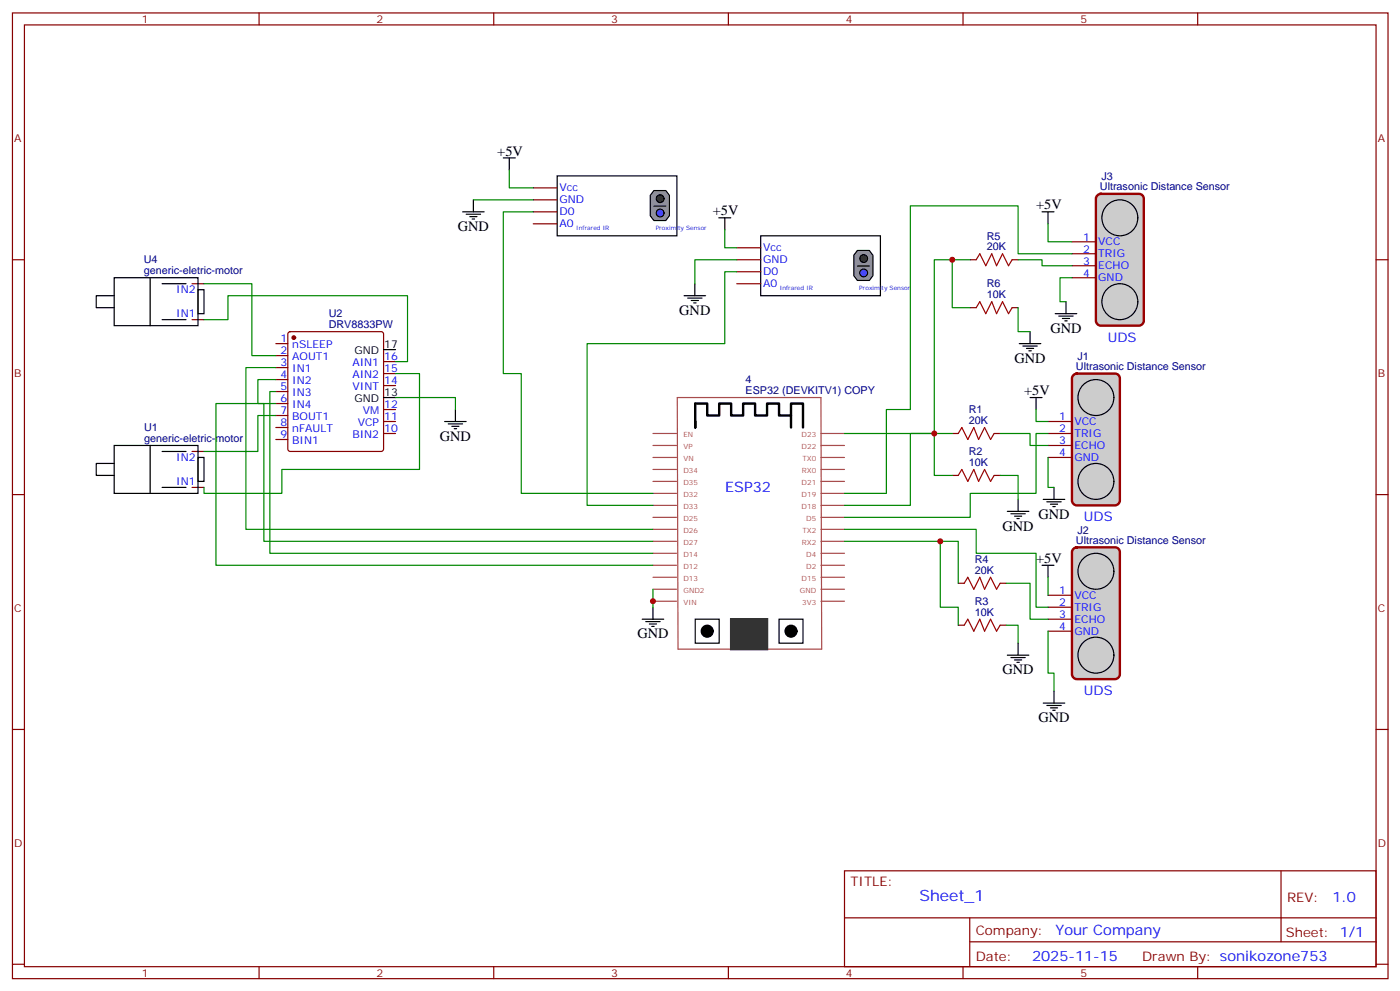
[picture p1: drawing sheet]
<svg xmlns="http://www.w3.org/2000/svg" width="413mm" height="292mm" viewBox="0 0 413 292" stroke-linecap="round" stroke-linejoin="round" font-family="sans-serif">
<g fill="none" stroke="#870000" stroke-width=".35">
<path d="M3.7 3.8h405.3v284.3h-405.3zM7.2 7.3h398.3v277.3h-398.3zM76.3 3.8v3.5M145.5 3.8v3.5M214.6 3.8v3.5M283.8 3.8v3.5M352.9 3.8v3.5M3.7 76.5h3.5M405.5 76.5h3.5M56.6 94.1h3.5M56.6 83.5h3.5M85 97.9l.5-.3h26.8l.5 .3 .2 .5v33.8l-.2 .5-.5 .2h-26.8l-.5-.2-.2-.5v-33.8z"/>
<path d="M81.3 101.2h3.5M81.3 104.7h3.5M81.3 108.2h3.5M81.3 111.8h3.5M81.3 115.3h3.5M81.3 118.8h3.5M113 113.5h3.6M113 110h3.6M113 106.5h3.6M56.6 132.9h3.5M81.3 122.3h3.5M81.3 125.9h3.5"/>
<path d="M81.3 129.4h3.5M113 127.6h3.6M113 124.1h3.6M113 120.6h3.6M280.6 127.6h1.8M280.6 140h1.8M292.9 127.6h1.8M292.9 140h1.8M3.7 145.6h3.5M56.6 143.5h3.5M405.5 145.6h3.5M3.7 214.8h3.5"/>
<path d="M405.5 214.8h3.5M248.8 256.4h156.7v28.2h-156.7zM377.5 256.4v20.9M248.9 270.2h156.5M285.8 277.3h119.6M285.8 270.2v14.2M3.7 283.9h3.5M76.3 284.6v3.5M145.5 284.6v3.5M214.6 284.6v3.5M283.8 284.6v3.5M352.9 284.6v3.5"/>
<path d="M405.5 283.9h3.5"/>
</g>
<g fill="none" stroke="#a64a4a" stroke-width=".35">
<path d="M199.6 117.1h42.3l.2 74h-42.3zM192.4 138.2h6.9M192.4 134.7h6.9M192.4 131.2h6.9M192.4 127.6h6.9M241.9 138.2h6.9M241.9 134.7h6.9M241.9 131.2h6.9M241.9 127.6h6.9M192.4 159.4h6.9M192.4 155.9h6.9M192.4 152.3h6.9"/>
<path d="M192.4 148.8h6.9M192.4 145.3h6.9M192.4 141.7h6.9M241.9 159.4h6.9M241.9 155.9h6.9M241.9 152.3h6.9M241.9 148.8h6.9M241.9 145.3h6.9M241.9 141.7h6.9M192.4 177h6.9M192.4 173.5h6.9M192.4 170h6.9"/>
<path d="M192.4 166.4h6.9M192.4 162.9h6.9M241.9 177h6.9M241.9 173.5h6.9M241.9 170h6.9M241.9 166.4h6.9M241.9 162.9h6.9"/>
</g>
<path d="M215.4 182.3h10.6v8.8h-10.6z" fill="#333" stroke="#333" stroke-width=".71"/>
<g fill="none" stroke="#000" stroke-width=".35">
<path d="M33.7 81.8h24.6v14.1h-24.6zM33.7 87.1h-5.3v3.5h5.3M44.2 81.8v14.1M47.8 83.5h7M47.8 94.1h7M58.3 85.3h1.8v7.1h-1.8zM113 117.1h3.6M113 102.9h3.6M33.7 131.2h24.6v14.1h-24.6zM33.7 136.5h-5.3v3.5h5.3M44.2 131.2v14.1M47.8 132.9h7"/>
<path d="M58.3 134.7h1.8v7h-1.8zM47.8 143.5h7M204.9 182.3h7v7.1h-7zM229.6 182.3h7v7.1h-7z"/>
</g>
<g fill="#000" stroke="#000" stroke-width=".35">
<circle cx="208.4" cy="185.8" r="1.76"/>
<circle cx="233.1" cy="185.8" r="1.76"/>
</g>
<path d="M204.9 124.1v1.8v-7.1h3.5v3.5h3.5v-3.5h3.5v3.5h3.6v-3.5h3.5v3.5h3.5v-3.5h3.6v3.5h3.5v-3.5h3.5v7.1M233.1 122.3v3.6" fill="none" stroke="#000" stroke-width=".71"/>
<path d="M282.4 127.6l1-1.7 1.8 3.5 1.7-3.5 1.5 3.5 1.7-3.5 1.8 3.5 1-1.8M282.4 140l1-1.8 1.8 3.5 1.7-3.5 1.5 3.5 1.7-3.5 1.8 3.5 1-1.7" fill="none" stroke="#a10000" stroke-width=".35"/>
<circle cx="86.6" cy="99.4" r=".53" fill="#870000" stroke="#870000" stroke-width=".35"/>
<path d="M316.2 110.6l1.1-.6h11.3a1.41 1.41 0 0 1 1.4 1.4v36a1.51 1.51 0 0 1-1.4 1.4h-11.3a1.51 1.51 0 0 1-1.4-1.4v-36z" fill="#ccc" stroke="#900" stroke-width=".71"/>
<path d="M308.8 134.7h7.1M308.8 131.2h7.1M308.8 127.6h7.1M308.8 124.1h7.1" fill="none" stroke="#870000" stroke-width=".35"/>
<g fill="none" stroke="#000" stroke-width=".35">
<circle cx="322.9" cy="117.1" r="5.3"/>
<circle cx="322.9" cy="141.7" r="5.3"/>
</g>
<path d="M316.2 161.7l1.1-.6h11.3a1.41 1.41 0 0 1 1.4 1.5v35.9a1.51 1.51 0 0 1-1.4 1.5h-11.3a1.51 1.51 0 0 1-1.4-1.5v-35.9z" fill="#ccc" stroke="#900" stroke-width=".71"/>
<path d="M308.8 178.8h7.1M308.8 175.3h7.1M308.8 185.8h7.1M308.8 182.3h7.1" fill="none" stroke="#870000" stroke-width=".35"/>
<g fill="none" stroke="#000" stroke-width=".35">
<circle cx="322.9" cy="168.2" r="5.3"/>
<circle cx="322.9" cy="192.9" r="5.3"/>
</g>
<path d="M323.2 57.7l1.1-.6h11.3a1.41 1.41 0 0 1 1.4 1.4v36a1.51 1.51 0 0 1-1.4 1.4h-11.3a1.51 1.51 0 0 1-1.4-1.4v-36z" fill="#ccc" stroke="#900" stroke-width=".71"/>
<path d="M315.9 78.2h7M315.9 74.7h7M315.9 71.2h7M315.9 81.8h7" fill="none" stroke="#870000" stroke-width=".35"/>
<g fill="none" stroke="#000" stroke-width=".35">
<circle cx="330" cy="64.1" r="5.3"/>
<circle cx="330" cy="88.8" r="5.3"/>
</g>
<path d="M164.2 51.8h35.3v17.6h-35.3z" fill="#fff" stroke="#000" stroke-width=".35"/>
<path d="M157.1 65.9h7.1" fill="none" stroke="#870000" stroke-width=".35"/>
<path d="M192.7 56.1h3.5l1.1 1.4v6l-1.1 1.4h-3.5l-1.1-1.4v-6z" fill="#999" stroke="#000" stroke-width=".35"/>
<circle cx="194.5" cy="58.5" r="1.15" fill="#333" stroke="#000" stroke-width=".35"/>
<path d="M192.7 60.7h3.5" fill="none" stroke="#000" stroke-width=".35"/>
<circle cx="194.5" cy="62.7" r="1.15" fill="#33f" stroke="#000" stroke-width=".35"/>
<path d="M157.1 58.8h7.1M157.1 55.3h7.1M157.1 62.4h7.1" fill="none" stroke="#870000" stroke-width=".35"/>
<path d="M224.2 69.4h35.2v17.7h-35.2z" fill="#fff" stroke="#000" stroke-width=".35"/>
<path d="M217.1 83.5h7.1" fill="none" stroke="#870000" stroke-width=".35"/>
<path d="M252.6 73.7h3.6l1 1.5v6l-1 1.4h-3.6l-1-1.4v-6z" fill="#999" stroke="#000" stroke-width=".35"/>
<circle cx="254.5" cy="76.1" r="1.15" fill="#333" stroke="#000" stroke-width=".35"/>
<path d="M252.6 78.3h3.6" fill="none" stroke="#000" stroke-width=".35"/>
<circle cx="254.5" cy="80.4" r="1.15" fill="#33f" stroke="#000" stroke-width=".35"/>
<path d="M217.1 76.5h7.1M217.1 73h7.1M285.9 76.5h1.8M298.2 76.5h1.8M217.1 80h7.1M285.9 90.6h1.8M298.2 90.6h1.8M282.4 171.7h1.7M294.7 171.7h1.8M282.4 184.1h1.7M294.7 184.1h1.8" fill="none" stroke="#870000" stroke-width=".35"/>
<path d="M287.7 76.5l1-1.8 1.8 3.5 1.7-3.5 1.5 3.5 1.7-3.5 1.8 3.5 1-1.7M287.7 90.6l1-1.8 1.8 3.6 1.7-3.6 1.5 3.6 1.7-3.6 1.8 3.6 1-1.8M284.1 171.7l1.1-1.7 1.7 3.5 1.8-3.5 1.4 3.5 1.8-3.5 1.8 3.5 1-1.8M284.1 184.1l1.1-1.8 1.7 3.5 1.8-3.5 1.4 3.5 1.8-3.5 1.8 3.5 1-1.7" fill="none" stroke="#a10000" stroke-width=".35"/>
<g fill="none" stroke="#000" stroke-width=".35">
<path d="M139.5 58.8v3.6M148.3 46.5h3.5M150.1 46.5v3.5M136.3 62.4h6.4M137.4 63.1h4.2M138.4 63.8h2.1M139.1 64.5h.7M211.8 64.1h3.5M213.6 64.1v3.6M307.1 62.4h3.5M308.8 62.4v3.5M201.6 87.1h6.3"/>
<path d="M202.6 87.8h4.3M203.7 88.5h2.1M204.4 89.2h.7M204.8 83.5v3.6M303.5 97.6v3.6M310.9 92.4h6.4M312 93.1h4.2M313.1 93.8h2.1M313.8 94.5h.7M314.1 88.8v3.6M300.4 101.2h6.3M301.4 101.9h4.2"/>
<path d="M302.5 102.6h2.1M303.2 103.3h.7M303.5 117.1h3.6M305.3 117.1v3.5M131 124.1h6.4M132.1 124.8h4.2M133.1 125.5h2.2M133.8 126.2h.7M134.2 120.6v3.5M296.8 150.6h6.4M297.9 151.3h4.2M298.9 152h2.2"/>
<path d="M299.6 152.7h.8M300 147v3.6M307.4 147h6.4M308.5 147.7h4.2M309.5 148.4h2.1M310.2 149.2h.7M310.6 143.5v3.5M192.4 178.8v3.5M307.1 166.4h3.5M308.8 166.4v3.6M189.2 182.3h6.4M190.3 183h4.2"/>
<path d="M191.3 183.7h2.2M192.1 184.4h.7M296.8 192.9h6.4M297.9 193.6h4.2M298.9 194.3h2.2M299.6 195h.8M300 189.4v3.5M307.4 207h6.4M308.5 207.7h4.2M309.5 208.4h2.1M310.2 209.1h.7M310.6 203.5v3.5"/>
</g>
<g fill="none" stroke="#008700" stroke-width=".35">
<path d="M139.5 58.8h17.6M150.1 50v5.3h7M157.1 62.4h-8.8v47.6h5.3v35.3h38.8M213.6 67.7v5.3h3.5M217.1 76.5h-12.3v7M280.6 76.5v14.1h5.3M285.9 76.5h-10.6v51.1h-26.5M300 76.5h7.1v1.7h8.8M308.8 65.9v5.3h7.1M315.9 74.7h-15.9v-14.1h-31.7v60h-7.1v24.7h-12.4M60.1 94.1h7.1v-7h52.9v19.4h-3.5M60.1 83.5h14.1v21.2h7.1"/>
<path d="M217.1 80h-3.5v21.2h-40.6v47.6h19.4M300 90.6v7h3.5M315.9 81.8h-3.6v7h1.8M81.3 108.2h-8.8v47.7h119.9M81.3 111.8h-5.3v7h1.8v40.6h114.6M81.3 115.3h-1.8v47.6h112.9M81.3 118.8h-17.7v47.6h128.8M116.6 110h7v28.2h-40.6v7.1h-22.9v-1.8M116.6 117.1h17.6v3.5M81.3 122.3h-5.3v10.6h-15.9M275.3 127.6v12.4h5.3M280.6 127.6h-12.3v21.2h-19.5"/>
<path d="M294.7 140h5.3v7M294.7 127.6h8.8v3.6h5.3M305.3 120.6v3.5h3.5M308.8 127.6h-3.5v17.7h-19.4v7h-37.1M308.8 134.7v8.8h1.8M248.8 159.4h33.6v12.3M248.8 155.9h38.9v7h17.6v15.9h3.5M277.1 159.4v19.4h5.3v5.3M192.4 173.5v5.3M296.5 171.7h7v10.6h5.3M308.8 170v5.3M296.5 184.1h3.5v5.3"/>
<path d="M308.8 185.8v12.4h1.8v5.3"/>
</g>
<g fill="#c00">
<circle cx="275.3" cy="127.6" r=".88"/>
<circle cx="280.6" cy="76.5" r=".88"/>
<circle cx="277.1" cy="159.4" r=".88"/>
<circle cx="192.4" cy="177" r=".88"/>
</g>
<text font-size="4.6" fill="#00f" x="270.9" y="265.4">Sheet_1</text>
<g font-size="4.2">
<text x="146.5" y="45.8">+5V</text>
<text x="210" y="63.4">+5V</text>
<text x="305.3" y="61.7">+5V</text>
<text x="134.9" y="68">GND</text>
<text x="200.2" y="92.7">GND</text>
<text x="309.5" y="98">GND</text>
<text x="298.9" y="106.8">GND</text>
<text x="301.8" y="116.3">+5V</text>
<text x="129.6" y="129.8">GND</text>
<text x="306" y="152.7">GND</text>
<text x="295.4" y="156.2">GND</text>
<text x="305.3" y="165.7">+5V</text>
<text x="187.8" y="188">GND</text>
<text x="295.4" y="198.5">GND</text>
<text x="306" y="212.7">GND</text>
</g>
<g font-size="4.2" fill="#00f">
<text x="213.7" y="144.8">ESP32</text>
<text x="392.6" y="265.7">1.0</text>
<text x="311" y="275.2">Your Company</text>
<text x="304.1" y="283">2025-11-15</text>
</g>
<g font-size="3.9" fill="#00f">
<text x="326.5" y="100.6">UDS</text>
<text x="319.4" y="153.5">UDS</text>
<text x="319.4" y="204.7">UDS</text>
</g>
<g font-size="3.9" fill="#800">
<text x="250.6" y="261">TITLE:</text>
<text x="379.2" y="265.7">REV:</text>
<text x="287.5" y="275.2">Company:</text>
<text x="378.9" y="275.8">Sheet: 1/1</text>
<text x="287.5" y="282.9">Date:</text>
<text x="336.6" y="282.9">Drawn By: sonikozone753</text>
</g>
<g font-size="3.2" fill="#800">
<text x="41.8" y="6.8">1</text>
<text x="110.9" y="6.8">2</text>
<text x="180.1" y="6.8">3</text>
<text x="249.2" y="6.8">4</text>
<text x="318.3" y="6.8">5</text>
<text x="4.2" y="41.9">A</text>
<text x="406" y="41.9">A</text>
<text x="4.2" y="111.1">B</text>
<text x="406" y="111.1">B</text>
<text x="4.2" y="180.2">C</text>
<text x="406" y="180.2">C</text>
<text x="4.2" y="249.3">D</text>
<text x="406" y="249.3">D</text>
<text x="41.8" y="287.6">1</text>
<text x="110.9" y="287.6">2</text>
<text x="180.1" y="287.6">3</text>
<text x="249.2" y="287.6">4</text>
<text x="318.3" y="287.6">5</text>
</g>
<g font-size="3.2" fill="#000080">
<text x="324.6" y="53.1">J3</text>
<text x="324.1" y="56">Ultrasonic Distance Sensor</text>
<text x="290.8" y="70.5">R5</text>
<text x="42.4" y="77.5">U4</text>
<text x="290.8" y="73.7">20K</text>
<text x="42.4" y="80.7">generic-eletric-motor</text>
<text x="290.8" y="87.8">10K</text>
<text x="290.8" y="84.6">R6</text>
<text x="96.9" y="93.3">U2</text>
<text x="96.9" y="96.5">DRV8833PW</text>
<text x="317.5" y="106">J1</text>
<text x="219.7" y="112.8">4</text>
<text x="317.1" y="108.9">Ultrasonic Distance Sensor</text>
<text x="219.7" y="116">ESP32 (DEVKITV1) COPY</text>
<text x="285.5" y="124.8">20K</text>
<text x="285.5" y="121.7">R1</text>
<text x="42.5" y="130.1">generic-eletric-motor</text>
<text x="42.5" y="126.9">U1</text>
<text x="285.5" y="137.2">10K</text>
<text x="285.5" y="134">R2</text>
<text x="317.1" y="160.1">Ultrasonic Distance Sensor</text>
<text x="317.5" y="157.2">J2</text>
<text x="287.3" y="165.8">R4</text>
<text x="287.3" y="168.9">20K</text>
<text x="287.3" y="178.1">R3</text>
<text x="287.3" y="181.3">10K</text>
</g>
<g font-size="3.2" fill="#00f">
<text x="164.9" y="59.9">GND</text>
<text x="164.9" y="56.4">Vcc</text>
<text x="164.9" y="63.4">D0</text>
<text x="164.9" y="67">A0</text>
<text x="319.2" y="70.8">1</text>
<text x="224.9" y="77.5">GND</text>
<text x="224.9" y="74">Vcc</text>
<text x="319.2" y="77.9">3</text>
<text x="319.2" y="74.4">2</text>
<text x="323.6" y="75.8">TRIG</text>
<text x="323.6" y="72.2">VCC</text>
<text x="224.9" y="81.1">D0</text>
<text x="319.2" y="81.4">4</text>
<text x="323.6" y="82.8">GND</text>
<text x="323.6" y="79.3">ECHO</text>
<text x="51.9" y="86.4">IN2</text>
<text x="224.9" y="84.6">A0</text>
<text x="51.9" y="93.4">IN1</text>
<text x="82.6" y="100.8">1</text>
<text x="82.6" y="104.4">2</text>
<text x="82.6" y="107.9">3</text>
<text x="86.1" y="102.6">nSLEEP</text>
<text x="86.1" y="106.1">AOUT1</text>
<text x="103.8" y="107.9">AIN1</text>
<text x="113.2" y="106.1">16</text>
<text x="82.6" y="111.4">4</text>
<text x="86.1" y="109.6">IN1</text>
<text x="86.1" y="113.2">IN2</text>
<text x="103.8" y="111.4">AIN2</text>
<text x="113.2" y="113.2">14</text>
<text x="113.2" y="109.6">15</text>
<text x="82.6" y="114.9">5</text>
<text x="82.6" y="118.5">6</text>
<text x="86.1" y="116.7">IN3</text>
<text x="103.9" y="114.9">VINT</text>
<text x="82.6" y="122">7</text>
<text x="82.6" y="125.5">8</text>
<text x="86.1" y="120.2">IN4</text>
<text x="86.1" y="123.8">BOUT1</text>
<text x="105.4" y="125.5">VCP</text>
<text x="106.9" y="122">VM</text>
<text x="113.2" y="123.8">11</text>
<text x="113.2" y="120.2">12</text>
<text x="312.1" y="123.8">1</text>
<text x="316.6" y="125.2">VCC</text>
<text x="82.6" y="129">9</text>
<text x="86.1" y="127.3">nFAULT</text>
<text x="86.1" y="130.8">BIN1</text>
<text x="103.8" y="129">BIN2</text>
<text x="113.2" y="127.3">10</text>
<text x="312.1" y="130.8">3</text>
<text x="312.1" y="127.3">2</text>
<text x="316.6" y="128.7">TRIG</text>
<text x="51.9" y="135.7">IN2</text>
<text x="312.1" y="134.3">4</text>
<text x="316.6" y="135.7">GND</text>
<text x="316.6" y="132.2">ECHO</text>
<text x="51.9" y="142.8">IN1</text>
<text x="312.1" y="178.4">2</text>
<text x="312.1" y="174.9">1</text>
<text x="316.6" y="179.8">TRIG</text>
<text x="316.6" y="176.3">VCC</text>
<text x="312.1" y="185.5">4</text>
<text x="312.1" y="182">3</text>
<text x="316.6" y="183.4">ECHO</text>
<text x="316.6" y="186.9">GND</text>
</g>
<g font-size="3.2">
<text x="104.4" y="104.4">GND</text>
<text x="113.2" y="102.6">17</text>
<text x="104.4" y="118.5">GND</text>
<text x="113.2" y="116.7">13</text>
</g>
<g font-size="2.1" fill="#a54b4b">
<text x="201.4" y="128.7">EN</text>
<text x="236.2" y="128.7">D23</text>
<text x="201.4" y="135.7">VN</text>
<text x="201.4" y="132.2">VP</text>
<text x="236.2" y="132.2">D22</text>
<text x="236.4" y="135.7">TX0</text>
<text x="201.4" y="142.8">D35</text>
<text x="201.4" y="139.3">D34</text>
<text x="236.2" y="142.8">D21</text>
<text x="236.3" y="139.3">RX0</text>
<text x="201.4" y="149.8">D33</text>
<text x="201.4" y="146.3">D32</text>
<text x="236.2" y="149.8">D18</text>
<text x="236.2" y="146.3">D19</text>
<text x="201.4" y="153.4">D25</text>
<text x="237.6" y="153.4">D5</text>
<text x="201.4" y="160.4">D27</text>
<text x="201.4" y="156.9">D26</text>
<text x="236.3" y="160.4">RX2</text>
<text x="236.4" y="156.9">TX2</text>
<text x="201.4" y="167.5">D12</text>
<text x="201.4" y="164">D14</text>
<text x="237.6" y="167.5">D2</text>
<text x="237.6" y="164">D4</text>
<text x="201.4" y="171">D13</text>
<text x="236.2" y="171">D15</text>
<text x="201.4" y="178.1">VIN</text>
<text x="201.4" y="174.5">GND2</text>
<text x="235.7" y="174.5">GND</text>
<text x="236.4" y="178.1">3V3</text>
</g>
<g font-size="1.8" fill="#00f">
<text x="169.8" y="67.7">Infrared IR</text>
<text x="193.2" y="67.7">Proximity Sensor</text>
<text x="229.8" y="85.3">Infrared IR</text>
<text x="253.2" y="85.3">Proximity Sensor</text>
</g>
</svg>
